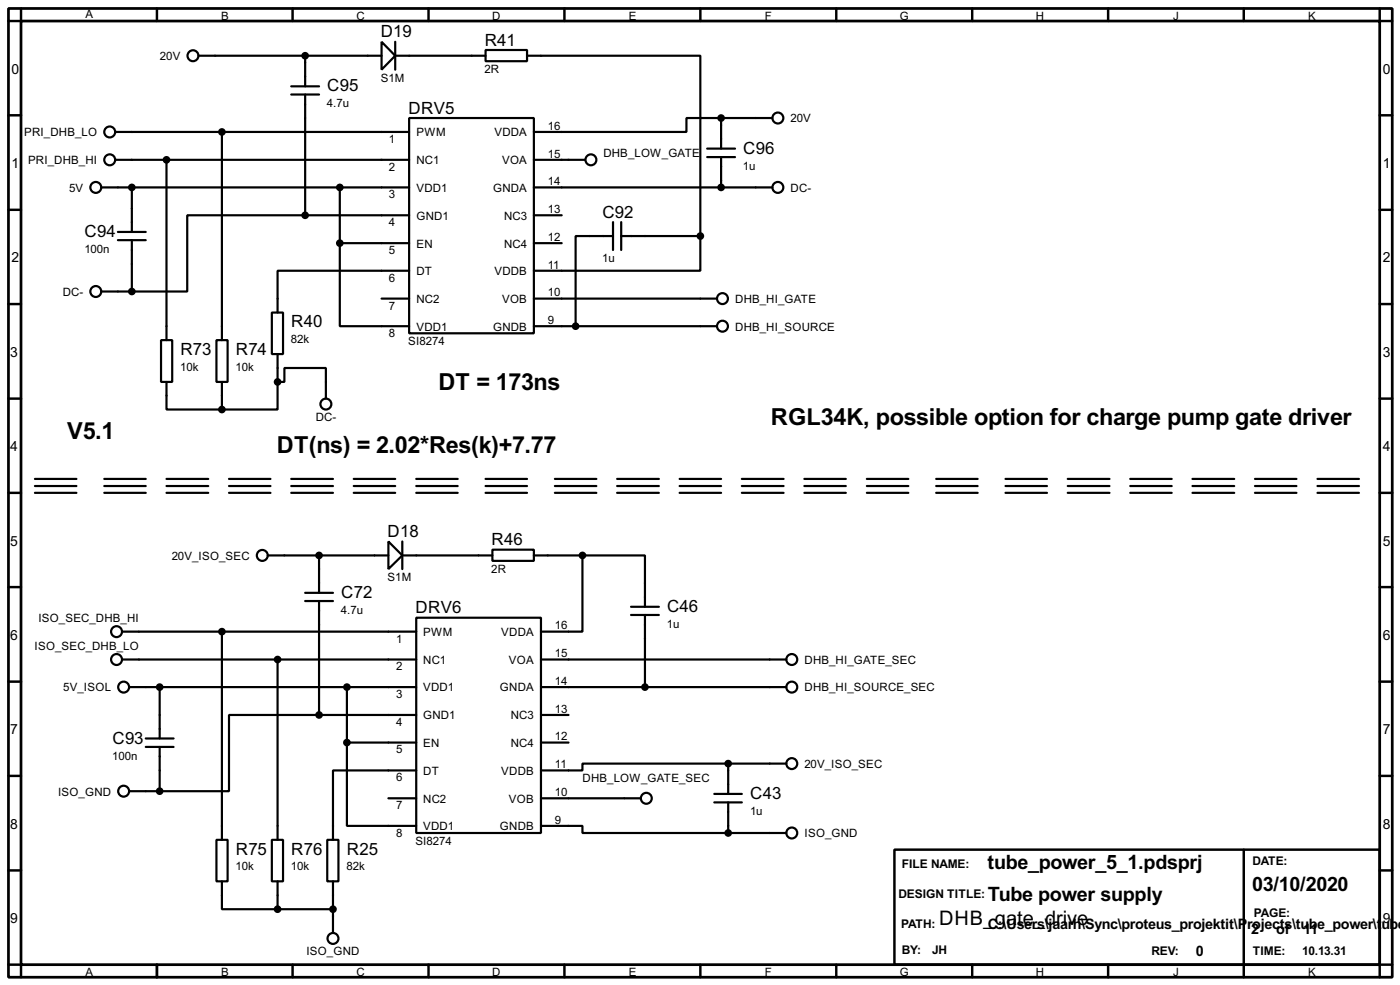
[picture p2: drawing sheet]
<svg xmlns="http://www.w3.org/2000/svg" width="256mm" height="180mm" viewBox="0 0 256 180" stroke-linecap="round" stroke-linejoin="round" font-family="sans-serif">
<path d="M1.6 1.6h253.5v177.3h-253.5zM3.9 3.9h248.9v172.7h-248.9z" fill="none" stroke="#000" stroke-width=".5"/>
<g fill="none" stroke="#000" stroke-width=".45">
<path d="M3.9 1.6v2.3h-2.3M28.8 1.6v2.3M53.6 1.6v2.3M78.5 1.6v2.3M103.4 1.6v2.3M128.3 1.6v2.3M153.2 1.6v2.3M178.1 1.6v2.3M203 1.6v2.3M227.9 1.6v2.3M252.8 1.6v2.3h2.3M1.6 21.1h2.3"/>
<path d="M1.6 38.4h2.3M252.8 21.1h2.3M252.8 38.4h2.3M1.6 55.7h2.3M252.8 55.7h2.3M1.6 73h2.3M252.8 73h2.3M1.6 90.2h2.3M252.8 90.2h2.3M1.6 107.5h2.3M252.8 107.5h2.3M1.6 124.8h2.3"/>
<path d="M252.8 124.8h2.3M1.6 142h2.3M1.6 159.3h2.3M163.9 155.5h88.9v21.1h-88.9zM227.9 155.5v23.4M252.8 142h2.3M252.8 159.3h2.3M1.6 176.6h2.3v2.3M28.8 176.6v2.3M53.6 176.6v2.3M78.5 176.6v2.3M103.4 176.6v2.3"/>
<path d="M128.3 176.6v2.3M153.2 176.6v2.3M178.1 176.6v2.3M203 176.6v2.3M255.1 176.6h-2.3v2.3"/>
</g>
<g fill="none" stroke="#000" stroke-width=".4">
<path d="M36.4 10.2h33.5M53.4 15.8h5.1M53.4 17.3h5.1M55.9 10.2v5.6M55.9 17.3v22.1M69.9 7.7l2.5 2.5-2.5 2.6zM72.4 10.2h16.6M72.4 7.7v5.1M89 9.2h7.6v2h-7.6zM96.6 10.2h31.7v33M18.6 34.3h56.4M21.1 29.3h53.9"/>
<path d="M21.1 24.2h53.9M24.2 34.3v8.2M30.5 29.3v33M40.7 24.2v38.1M55.9 39.4h-21.6v14h-10.1M55.9 39.4h19.1M62.3 34.3v10.2M75 21.6h22.8v39.4h-22.8zM97.8 29.3h9.4M97.8 34.3h43.7M97.8 39.4h5.1M129.6 28.8h5.1"/>
<path d="M129.6 27.2h5.1M132.1 21.6h-6.3v2.6h-28M132.1 21.6v5.6M132.1 28.8v5.5M132.1 21.6h9.4M18.6 53.4h5.6M21.6 44h5.1M21.6 42.5h5.1M24.2 44v9.4M49.8 57.2h2.1v7.6h-2.1zM62.3 44.5v15.2h12.7M62.3 44.5h12.7"/>
<path d="M69.9 54.7h5.1M75 49.6h-24.1v7.6M97.8 54.7h33.6M97.8 44.5h5.1M97.8 59.7h33.6M112.3 43.2h-6.8v16.5M112.3 40.7v5.1M113.8 43.2h14.5M113.8 40.7v5.1M128.3 43.2v6.4h-30.5M29.5 62.3h2.1v7.6h-2.1zM30.5 69.9v5.1h10.2"/>
<path d="M39.7 62.3h2v7.6h-2zM40.7 69.9v5.1M50.9 69.9h1.2v-2.5h7.6v5.6M50.9 69.9v5.1h-10.2M50.9 64.8v5.1M6.4 89h7.6M6.4 90.2h7.6M6.4 87.7h7.6M19.1 89h7.6M19.1 90.2h7.6M19.1 87.7h7.6M30.5 89h7.7"/>
<path d="M30.5 90.2h7.7M30.5 87.7h7.7M42 89h7.6M42 90.2h7.6M42 87.7h7.6M53.4 89h7.6M53.4 90.2h7.6M53.4 87.7h7.6M64.8 89h7.6M64.8 90.2h7.6M64.8 87.7h7.6M71.2 99.1l2.5 2.6-2.5 2.5z"/>
<path d="M73.7 99.1v5.1M76.3 89h7.6M76.3 90.2h7.6M76.3 87.7h7.6M89 89h7.6M89 90.2h7.6M89 87.7h7.6M101.7 89h7.6M101.7 90.2h7.6M101.7 87.7h7.6M113.1 89h7.6M113.1 90.2h7.6"/>
<path d="M113.1 87.7h7.6M124.5 89h7.6M124.5 90.2h7.6M124.5 87.7h7.6M135.9 89h7.7M135.9 90.2h7.7M135.9 87.7h7.7M147.4 89h7.6M147.4 90.2h7.6M147.4 87.7h7.6M158.8 89h7.6M158.8 90.2h7.6"/>
<path d="M158.8 87.7h7.6M171.5 89h7.6M171.5 90.2h7.6M171.5 87.7h7.6M184.2 89h7.6M184.2 90.2h7.6M184.2 87.7h7.6M195.6 89h7.7M195.6 90.2h7.7M195.6 87.7h7.7M207.1 89h7.6M207.1 90.2h7.6"/>
<path d="M207.1 87.7h7.6M218.5 89h7.6M218.5 90.2h7.6M218.5 87.7h7.6M229.9 89h7.6M229.9 90.2h7.6M229.9 87.7h7.6M241.4 89h7.6M241.4 90.2h7.6M241.4 87.7h7.6M22.4 115.6h53.9M40.7 115.6v38.1"/>
<path d="M49.1 101.7h22.1M55.9 108.5h5.1M55.9 110h5.1M58.5 101.7v6.8M58.5 110v20.9M73.7 101.7h16.5M76.3 113.1h22.8v39.4h-22.8zM90.2 100.6h7.6v2.1h-7.6zM97.8 101.7h8.9M106.7 101.7v13.9h-7.6M106.7 101.7h11.5v9.4M115.6 111.1h5.1"/>
<path d="M115.6 112.6h5.1M118.2 112.6v13.2M22.4 120.7h53.9M23.7 125.8h52.6M26.7 136.7h5.1M26.7 135.2h5.1M29.3 125.8v9.4M29.3 136.7v8.1M50.9 120.7v33M58.5 130.9h-16.5v13.9h-12.7M58.5 130.9h17.8M63.6 135.9v15.3h12.7"/>
<path d="M63.6 125.8v10.1M63.6 135.9h12.7M99.1 120.7h45M99.1 125.8h45M99.1 135.9h5.1M99.1 130.9h5.1M133.4 139.8h-26.7v1.2h-7.6M133.4 139.8v5.5M133.4 139.8h10.7M23.7 144.8h5.6M39.7 153.7h2v7.6h-2zM49.8 153.7h2.1v7.6h-2.1z"/>
<path d="M60 153.7h2v7.6h-2zM71.2 146.1h5.1M76.3 141h-15.3v12.7M99.1 151.2h7.6v1.3h26.7M99.1 146.1h18.3M130.9 145.3h5M130.9 146.9h5M133.4 152.5h10.7M133.4 146.9v5.6M40.7 161.3v5.1h10.2M50.9 161.3v5.1M50.9 166.4h10.1"/>
<path d="M61 161.3v9.4"/>
<circle cx="35.3" cy="10.2" r="1"/>
<circle cx="17.5" cy="34.3" r="1"/>
<circle cx="20.1" cy="29.3" r="1"/>
<circle cx="20.1" cy="24.2" r="1"/>
<circle cx="108.2" cy="29.3" r="1"/>
<circle cx="142.5" cy="34.3" r="1"/>
<circle cx="142.5" cy="21.6" r="1"/>
<circle cx="17.5" cy="53.4" r="1"/>
<circle cx="132.3" cy="54.7" r="1"/>
<circle cx="132.3" cy="59.7" r="1"/>
<circle cx="59.7" cy="74" r="1"/>
<circle cx="21.3" cy="115.6" r="1"/>
<circle cx="48" cy="101.7" r="1"/>
<circle cx="21.3" cy="120.7" r="1"/>
<circle cx="22.6" cy="125.8" r="1"/>
<circle cx="145" cy="125.8" r="1"/>
<circle cx="145" cy="139.8" r="1"/>
<circle cx="145" cy="120.7" r="1"/>
<circle cx="22.6" cy="144.8" r="1"/>
<circle cx="118.4" cy="146.1" r="1"/>
<circle cx="145" cy="152.5" r="1"/>
<circle cx="61" cy="171.8" r="1"/>
</g>
<g fill="#000" stroke="#000" stroke-width=".4">
<circle cx="55.9" cy="10.2" r=".5"/>
<circle cx="24.1" cy="34.3" r=".5"/>
<circle cx="30.5" cy="29.3" r=".5"/>
<circle cx="40.6" cy="24.2" r=".5"/>
<circle cx="55.9" cy="39.4" r=".5"/>
<circle cx="62.2" cy="34.3" r=".5"/>
<circle cx="132.1" cy="21.6" r=".5"/>
<circle cx="132.1" cy="34.3" r=".5"/>
<circle cx="24.1" cy="53.4" r=".5"/>
<circle cx="62.2" cy="44.5" r=".5"/>
<circle cx="105.4" cy="59.7" r=".5"/>
<circle cx="128.3" cy="43.2" r=".5"/>
<circle cx="40.6" cy="75" r=".5"/>
<circle cx="50.8" cy="69.9" r=".5"/>
<circle cx="40.6" cy="115.6" r=".5"/>
<circle cx="58.4" cy="101.7" r=".5"/>
<circle cx="106.7" cy="101.7" r=".5"/>
<circle cx="29.2" cy="125.8" r=".5"/>
<circle cx="50.8" cy="120.7" r=".5"/>
<circle cx="58.4" cy="130.9" r=".5"/>
<circle cx="63.5" cy="125.8" r=".5"/>
<circle cx="63.5" cy="135.9" r=".5"/>
<circle cx="118.1" cy="125.8" r=".5"/>
<circle cx="133.4" cy="139.8" r=".5"/>
<circle cx="29.2" cy="144.8" r=".5"/>
<circle cx="133.4" cy="152.5" r=".5"/>
<circle cx="50.8" cy="166.4" r=".5"/>
<circle cx="61" cy="166.4" r=".5"/>
</g>
<g font-size="4.8">
<text x="80.3" y="71.5">DT = 173ns</text>
<text x="141.2" y="77.8">RGL34K, possible option for charge pump gate driver</text>
<text x="12.3" y="80.3">V5.1</text>
<text x="50.7" y="82.9">DT(ns) = 2.02*Res(k)+7.77</text>
</g>
<g font-size="4.1">
<text x="180.9" y="159.1">tube_power_5_1.pdsprj</text>
<text x="181" y="164.9">Tube power supply</text>
<text x="229.4" y="163.1">03/10/2020</text>
<text x="172.1" y="169.2">DHB_gate_drive</text>
</g>
<g font-size="3.5">
<text x="69.8" y="6.9">D19</text>
<text x="88.8" y="8.3">R41</text>
<text x="60" y="16.7">C95</text>
<text x="74.8" y="20.8">DRV5</text>
<text x="136.2" y="28.2">C96</text>
<text x="110.4" y="39.9">C92</text>
<text x="15.5" y="43.4">C94</text>
<text x="53.4" y="59.9">R40</text>
<text x="33.1" y="64.9">R73</text>
<text x="43.2" y="64.9">R74</text>
<text x="71" y="98.3">D18</text>
<text x="90.1" y="99.8">R46</text>
<text x="62.5" y="109.4">C72</text>
<text x="76.1" y="112.3">DRV6</text>
<text x="122.2" y="112">C46</text>
<text x="20.6" y="136.1">C93</text>
<text x="137.5" y="146.3">C43</text>
<text x="43.2" y="156.4">R75</text>
<text x="53.4" y="156.4">R76</text>
<text x="63.6" y="156.4">R25</text>
</g>
<g font-size="3">
<text x="180.9" y="170">C:\Users\jaarh\Sync\proteus_projektit\P</text>
<text x="228.5" y="170">rojects\tube_power\t</text>
<text x="229.2" y="171">2</text>
<text x="233.8" y="171">of</text>
<text x="238.8" y="171">11</text>
<text x="253.1" y="170">ube</text>
<text x="219.1" y="175">0</text>
</g>
<g font-size="2.9">
<text x="2.1" y="13.5">0</text>
<text x="253.4" y="13.5">0</text>
<text x="2.1" y="30.7">1</text>
<text x="253.4" y="30.7">1</text>
<text x="2.1" y="48">2</text>
<text x="253.4" y="48">2</text>
<text x="1.9" y="65.3">3</text>
<text x="253.4" y="65.3">3</text>
<text x="1.9" y="82.5">4</text>
<text x="253.4" y="82.5">4</text>
<text x="1.9" y="99.9">5</text>
<text x="253.4" y="99.9">5</text>
<text x="1.9" y="117.1">6</text>
<text x="253.4" y="117.1">6</text>
<text x="1.9" y="134.4">7</text>
<text x="253.4" y="134.4">7</text>
<text x="1.9" y="151.7">8</text>
<text x="253.4" y="151.7">8</text>
<text x="1.9" y="168.9">9</text>
<text x="253.4" y="168.9">9</text>
</g>
<g font-size="2.5">
<text x="165.2" y="158.9">FILE NAME:</text>
<text x="229.4" y="158.4">DATE:</text>
<text x="164.6" y="164.4">DESIGN TITLE:</text>
<text x="229.7" y="167.8">PAGE:</text>
<text x="165.1" y="169.8">PATH:</text>
<text x="165.2" y="174.6">BY:</text>
<text x="170.7" y="174.6">JH</text>
<text x="210.9" y="174.8">REV:</text>
<text x="229.5" y="174.8">TIME:</text>
<text x="238.6" y="174.8">10.13.31</text>
</g>
<g font-size="2.4">
<text x="15.6" y="3.4">A</text>
<text x="40.5" y="3.6">B</text>
<text x="65.3" y="3.6">C</text>
<text x="90.2" y="3.6">D</text>
<text x="115.2" y="3.6">E</text>
<text x="140.1" y="3.6">F</text>
<text x="164.8" y="3.6">G</text>
<text x="189.8" y="3.6">H</text>
<text x="214.9" y="3.6">J</text>
<text x="239.6" y="3.6">K</text>
<text x="29.3" y="11">20V</text>
<text x="69.7" y="15">S1M</text>
<text x="88.8" y="13.4">2R</text>
<text x="59.9" y="19.6">4.7u</text>
<text x="100.4" y="23.8">16</text>
<text x="144.8" y="22.4">20V</text>
<text x="4.4" y="25">PRI_DHB_LO</text>
<text x="71.3" y="26.1">1</text>
<text x="76.3" y="25">PWM</text>
<text x="90.6" y="25">VDDA</text>
<text x="100.4" y="28.9">15</text>
<text x="110.5" y="28.8">DHB_LOW_GATE</text>
<text x="5.1" y="30">PRI_DHB_HI</text>
<text x="12.7" y="35.1">5V</text>
<text x="71.3" y="31.2">2</text>
<text x="76.3" y="30">NC1</text>
<text x="76.3" y="35.1">VDD1</text>
<text x="90.3" y="35.1">GNDA</text>
<text x="92" y="30">VOA</text>
<text x="100.4" y="33.9">14</text>
<text x="136.1" y="31">1u</text>
<text x="144.8" y="35.1">DC-</text>
<text x="71.3" y="36.3">3</text>
<text x="71.3" y="41.4">4</text>
<text x="76.3" y="40.2">GND1</text>
<text x="92.3" y="40.2">NC3</text>
<text x="100.4" y="39">13</text>
<text x="15.5" y="46.3">100n</text>
<text x="71.3" y="46.5">5</text>
<text x="76.3" y="45.3">EN</text>
<text x="92.3" y="45.3">NC4</text>
<text x="100.4" y="44.1">12</text>
<text x="110.3" y="48">1u</text>
<text x="71.3" y="51.5">6</text>
<text x="76.3" y="50.4">DT</text>
<text x="90.6" y="50.4">VDDB</text>
<text x="100.4" y="49.2">11</text>
<text x="11.5" y="54.2">DC-</text>
<text x="71.3" y="56.7">7</text>
<text x="76.3" y="55.4">NC2</text>
<text x="92" y="55.4">VOB</text>
<text x="100.4" y="54.3">10</text>
<text x="100.4" y="59.3">9</text>
<text x="134.7" y="55.4">DHB_HI_GATE</text>
<text x="53.3" y="62.8">82k</text>
<text x="71.3" y="61.7">8</text>
<text x="74.8" y="63.2">SI8274</text>
<text x="76.3" y="60.5">VDD1</text>
<text x="90.3" y="60.5">GNDB</text>
<text x="134.7" y="60.5">DHB_HI_SOURCE</text>
<text x="33" y="67.9">10k</text>
<text x="43.2" y="67.9">10k</text>
<text x="57.8" y="77.1">DC-</text>
<text x="31.5" y="102.5">20V_ISO_SEC</text>
<text x="71" y="106.4">S1M</text>
<text x="90" y="104.9">2R</text>
<text x="7" y="113.9">ISO_SEC_DHB_HI</text>
<text x="62.5" y="112.3">4.7u</text>
<text x="6.3" y="119">ISO_SEC_DHB_LO</text>
<text x="72.6" y="117.6">1</text>
<text x="77.5" y="116.4">PWM</text>
<text x="91.8" y="116.4">VDDA</text>
<text x="101.7" y="115.2">16</text>
<text x="122.2" y="114.9">1u</text>
<text x="72.6" y="122.7">2</text>
<text x="77.5" y="121.5">NC1</text>
<text x="93.2" y="121.5">VOA</text>
<text x="101.7" y="120.3">15</text>
<text x="101.7" y="125.4">14</text>
<text x="147.4" y="121.5">DHB_HI_GATE_SEC</text>
<text x="11.6" y="126.6">5V_ISOL</text>
<text x="72.6" y="127.8">3</text>
<text x="77.5" y="126.6">VDD1</text>
<text x="77.5" y="131.7">GND1</text>
<text x="91.6" y="126.6">GNDA</text>
<text x="93.6" y="131.7">NC3</text>
<text x="101.7" y="130.5">13</text>
<text x="147.4" y="126.6">DHB_HI_SOURCE_SEC</text>
<text x="72.6" y="132.9">4</text>
<text x="72.6" y="137.9">5</text>
<text x="77.5" y="136.7">EN</text>
<text x="93.6" y="136.7">NC4</text>
<text x="101.7" y="135.5">12</text>
<text x="20.6" y="139">100n</text>
<text x="72.6" y="143">6</text>
<text x="77.5" y="141.8">DT</text>
<text x="91.8" y="141.8">VDDB</text>
<text x="101.7" y="140.6">11</text>
<text x="106.7" y="143.1">DHB_LOW_GATE_SEC</text>
<text x="147.4" y="140.6">20V_ISO_SEC</text>
<text x="10.6" y="145.6">ISO_GND</text>
<text x="72.6" y="148.1">7</text>
<text x="77.5" y="146.9">NC2</text>
<text x="93.2" y="146.9">VOB</text>
<text x="101.7" y="145.7">10</text>
<text x="137.4" y="149.2">1u</text>
<text x="72.6" y="153.2">8</text>
<text x="76.1" y="154.7">SI8274</text>
<text x="77.5" y="152">VDD1</text>
<text x="91.6" y="152">GNDB</text>
<text x="101.7" y="150.8">9</text>
<text x="147.4" y="153.3">ISO_GND</text>
<text x="43.2" y="159.3">10k</text>
<text x="53.3" y="159.3">10k</text>
<text x="63.5" y="159.3">82k</text>
<text x="15.6" y="178.7">A</text>
<text x="40.5" y="178.7">B</text>
<text x="56.1" y="174.8">ISO_GND</text>
<text x="65.3" y="178.7">C</text>
<text x="90.2" y="178.7">D</text>
<text x="115.2" y="178.7">E</text>
<text x="140.1" y="178.7">F</text>
<text x="164.8" y="178.7">G</text>
<text x="189.8" y="178.7">H</text>
<text x="214.9" y="178.7">J</text>
<text x="239.6" y="178.7">K</text>
</g>
</svg>
